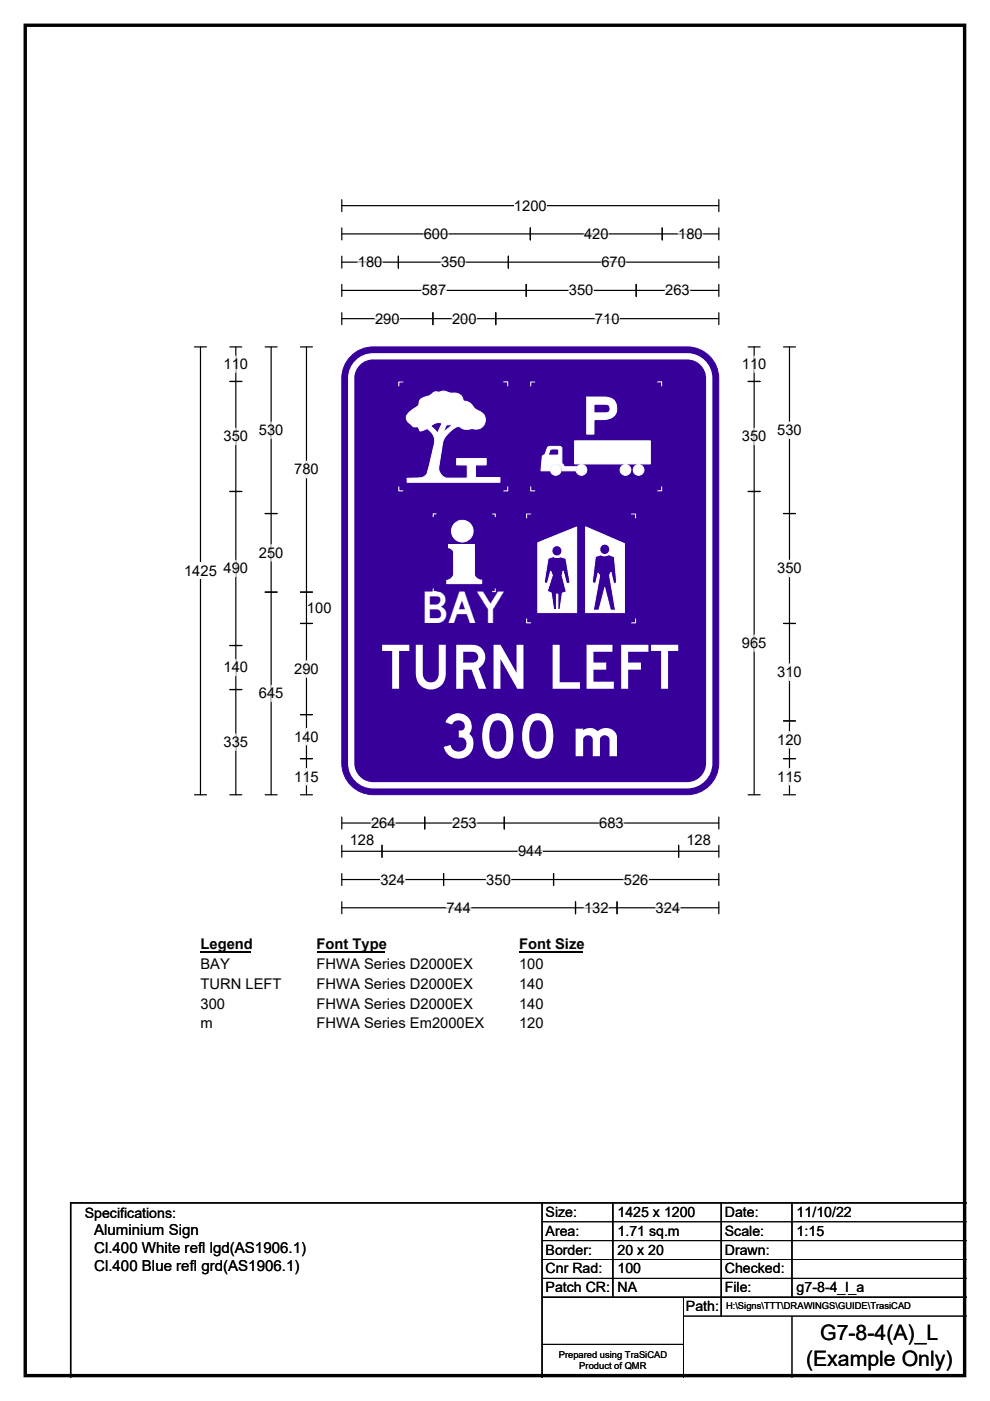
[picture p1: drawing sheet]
<svg xmlns="http://www.w3.org/2000/svg" width="210mm" height="297mm" viewBox="0 0 210 297" stroke-linecap="round" stroke-linejoin="round" font-family="sans-serif">
<path d="M5.4 5.4h199.2v286.3h-199.2z" fill="none" stroke="#000" stroke-width=".72"/>
<path d="M72.5 43.6h80M72.5 42.3v2.6M152.5 42.3v2.6" fill="none" stroke="#000" stroke-width=".25"/>
<path d="M109 41.9h7v3.5h-7z" fill="#fff"/>
<g fill="none" stroke="#000" stroke-width=".25">
<path d="M72.5 49.6h80M72.5 48.3v2.6M72.5 54.3v2.6M72.5 55.6h80M84.5 54.3v2.6M107.8 54.3v2.6M112.5 48.3v2.6M140.5 48.3v2.6M152.5 48.3v2.6M152.5 54.3v2.6M41.3 73.6h2.5M42.5 73.6v94.9"/>
<path d="M72.5 60.3v2.5M72.5 66.3v2.5M72.5 61.6h80M72.5 67.6h80M91.8 66.3v2.5M105.2 66.3v2.5M111.6 60.3v2.5M134.9 60.3v2.5M152.5 60.3v2.5M152.5 66.3v2.5M41.3 168.5h2.5M72.5 173.2v2.6"/>
<path d="M72.5 179.2v2.6M72.5 174.5h80M81 179.2v2.6M90.1 173.2v2.6M107 173.2v2.6M143.9 179.2v2.6M152.5 173.2v2.6M152.5 179.2v2.6M72.5 185.2v2.5M72.5 191.2v2.5M72.5 180.5h80M72.5 186.5h80"/>
<path d="M72.5 192.5h80M94.1 185.2v2.5M117.4 185.2v2.5M122.1 191.2v2.5M130.9 191.2v2.5M152.5 185.2v2.5M152.5 191.2v2.5"/>
</g>
<g fill="none" stroke="#fff" stroke-width=".25">
<path d="M75.9 55.6h5.2M89.9 49.6h5.2M93.6 55.6h5.2M123.9 49.6h5.2M127.6 55.6h5.2M143.8 49.6h5.3M79.5 67.6h5.3M89.5 61.6h5.2M95.9 67.6h5.2M120.7 61.6h5.2M126.2 67.6h5.2M141.1 61.6h5.2"/>
<path d="M78.7 174.5h5.2M95.9 174.5h5.2M127.1 174.5h5.2M80.7 186.5h5.2M94.7 192.5h5.2M103.1 186.5h5.3M109.9 180.5h5.2M123.9 192.5h5.2M132.3 186.5h5.2M139.1 192.5h5.2"/>
</g>
<path d="M39.1 119.3h6.9v3.5h-6.9z" fill="#fff"/>
<g fill="none" stroke="#000" stroke-width=".25">
<path d="M48.7 73.6h2.6M50 73.6v94.9M56.2 73.6h2.6M57.5 73.6v94.9M63.7 73.6h2.6M65 73.6v94.9M158.7 73.6h2.5M160 73.6v94.9M166.2 73.6h2.5M167.4 73.6v94.9M48.7 80.9h2.6M158.7 80.9h2.5"/>
<path d="M48.7 104.2h2.6M56.2 108.9h2.6M158.7 104.2h2.5M166.2 108.9h2.5M48.7 136.9h2.6M56.2 125.5h2.6M63.7 125.5h2.6M63.7 132.2h2.6M166.2 132.2h2.5M48.7 146.2h2.6M63.7 151.5h2.6M166.2 152.8h2.5"/>
<path d="M48.7 168.5h2.6M56.2 168.5h2.6M63.7 168.5h2.6M63.7 160.8h2.6M158.7 168.5h2.5M166.2 168.5h2.5M166.2 160.8h2.5"/>
</g>
<g fill="none" stroke="#fff" stroke-width=".25">
<path d="M50 75.5v3.5M160 75.5v3.5M50 90.8v3.5M57.5 89.5v3.5M65 97.8v3.5M160 90.8v3.5M167.4 89.5v3.5M50 118.8v3.5M57.5 115.5v3.5M167.4 118.8v3.5M50 139.8v3.5M160 134.6v3.5"/>
<path d="M50 155.6v3.5M57.5 145.3v3.5M65 140.1v3.5M65 154.4v3.5M167.4 140.8v3.5M167.4 155.1v3.5M65 162.9v3.5M167.4 162.9v3.5"/>
</g>
<path d="M42.5 198.5h10.8v3.5h-10.8z" fill="#fff"/>
<path d="M42.5 201.8h10.8" fill="none" stroke="#000" stroke-width=".32"/>
<path d="M67.1 198.5h14.5v3.5h-14.5z" fill="#fff"/>
<path d="M67.1 201.8h14.5" fill="none" stroke="#000" stroke-width=".32"/>
<path d="M110.1 198.5h13.5v3.5h-13.5z" fill="#fff"/>
<path d="M110.1 201.8h13.5" fill="none" stroke="#000" stroke-width=".32"/>
<g fill="#fff">
<path d="M42.5 202.6h6.2v3.5h-6.2z"/>
<path d="M67.1 202.6h33.1v3.5h-33.1z"/>
<path d="M110.1 202.6h5.2v3.5h-5.2z"/>
<path d="M42.5 206.8h17.1v3.5h-17.1z"/>
<path d="M67.1 206.8h33.1v3.5h-33.1z"/>
<path d="M110.1 206.8h5.2v3.5h-5.2z"/>
<path d="M42.5 211h5.2v3.5h-5.2z"/>
<path d="M67.1 211h33.1v3.5h-33.1z"/>
<path d="M110.1 211h5.2v3.5h-5.2z"/>
<path d="M42.5 215.2h2.6v3.5h-2.6z"/>
<path d="M67.1 215.2h35.5v3.5h-35.5z"/>
<path d="M110.1 215.2h5.2v3.5h-5.2z"/>
</g>
<path d="M74.8 75.2a6.6 6.6 0 0 1 4.3-1.6h66.7a6.7 6.7 0 0 1 6.6 6.6v81.6a6.7 6.7 0 0 1-6.6 6.7h-66.7a6.7 6.7 0 0 1-6.6-6.7v-81.6a6.6 6.6 0 0 1 2.3-5z" fill-rule="evenodd" fill="#37009b" stroke="#37009b" stroke-width=".21"/>
<path d="M75.6 77.2a4.6 4.6 0 0 1 3.5-1.7h66.7a4.7 4.7 0 0 1 4.6 4.7v81.6a4.7 4.7 0 0 1-4.6 4.7h-66.7a4.7 4.7 0 0 1-4.6-4.7v-81.6a4.6 4.6 0 0 1 1.1-3z" fill="none" stroke="#fff" stroke-width="1.3"/>
<path d="M89.2 84.6l-.3 .6a1.27 1.27 0 0 1-1 1.4l-.5 .3a1.78 1.78 0 0 0-1.1 2.2l1.4 1.3 .9 .1 .5 .9 .6-.2a.92 .92 0 0 1 1.6 .3 3.3 3.3 0 0 1 .5 3.8l-.9 4.1-.5 1.2-.5 .5-.6 .2-2.9 .1v.9h19.6v-1.1h-5.2v-2.6h2.3v-1.4h-6.2v1.4h2.2v2.8l-4.5-.1-.6-.3-.7-.9-.3-1 .9-5.4 .6-1.2 1.4-1.4 1.1-.6h.6l.9 .5 1.9-.1a1.99 1.99 0 0 0 2.5-1.4 1.99 1.99 0 0 0-1.5-2.4l-1-.9a2.19 2.19 0 0 0-1.6-1.1l-.5-.1-.1-.1a1.85 1.85 0 0 0-2.3-1.5l-1.7-.5-1 .2h-.9l-1.2 .8-1.3 .4zM91.3 90.3l.9 .8 .6 .8 1-2.2-1.1-.1zM94.7 90.1l1.3-.1-2.1 1.8z" fill-rule="evenodd" fill="#fff"/>
<path d="M85.4 81h-.8v.8M89.2 84.6l.6-.3 1.3-.4 1.2-.8h.9l1-.2 1.4 .5a2.67 2.67 0 0 1 2.1 .4l.4 .7 .2 .5 .5 .1a2.19 2.19 0 0 1 1.6 1.1l.8 .8a2.08 2.08 0 0 1 1.2 3.4 2.09 2.09 0 0 1-2.1 .5l-1.8 .1-.9-.5h-.6l-1.1 .6-1.4 1.4-.6 1.2-.9 5.4 .3 1.1 .7 .8 .6 .3 4.5 .1v-2.8h-2.2v-1.4h6.2v1.4h-2.3v2.6h5.2v1.1h-19.6v-.9l2.9-.1 .9-.4a6.1 6.1 0 0 0 1-2.9l.7-3a3.1 3.1 0 0 0-1.3-4.1l-1.5 .5-.5-.9-.9-.1-.9-.7a1.38 1.38 0 0 1 .1-2.4l.6-.5a1.94 1.94 0 0 0 1.4-1.5zM91.3 90.3l1.4-.7 1.1 .1-1 2.2-.6-.8zM94.7 90.1l1.3-.1-2.1 1.8zM106.8 81h.9v.8M84.6 103.2v.9h.8M107.7 103.2v.9h-.9" fill="none" stroke="#fff" stroke-width=".21"/>
<path d="M124.4 84.2h3.8a2.4 2.4 0 0 1 2.6 2.4 2.4 2.4 0 0 1-2.7 2.3l-2.1 .1v3h-1.6zM126 85.7v1.8h2.6l.5-.1 .2-.3v-.9l-.4-.4zM122.2 99.6a1.13 1.13 0 0 0 2.2 0 1.13 1.13 0 0 0-2.2 0zM116.7 99.6a1.15 1.15 0 0 0 2.3 0 1.15 1.15 0 0 0-2.3 0zM131.5 99.6a1.15 1.15 0 0 0 2.3 0 1.15 1.15 0 0 0-2.3 0zM134.3 99.6a1.15 1.15 0 0 0 2.3 0 1.15 1.15 0 0 0-2.3 0zM121.9 93.5v4.9h16v-4.9zM116.2 94.8l.5-.2h2l.4 .2 .1 3.5 .5 .7h2.6l-.3 .8h-2.8a1.34 1.34 0 0 0-1.3-1.4 1.34 1.34 0 0 0-1.3 1.4h-1.9l.3-3.1 .6-.3zM116.8 95.3l1.6-.1 .1 1.2-.3 .1h-1.8l-.1-.2z" fill-rule="evenodd" fill="#fff"/>
<g fill="none" stroke="#fff" stroke-width=".21">
<path d="M113.4 81h-.8v.9M116.2 94.8l.5-.2h2l.4 .2 .1 3.5 .5 .7h2.6l-.3 .8h-2.8a1.34 1.34 0 0 0-1.3-1.4 1.34 1.34 0 0 0-1.3 1.4h-1.9l.3-3.1 .6-.3zM116.7 95.3l.3-.1 1.4 .1 .1 1.1-.3 .1h-1.8l-.1-.2zM121.9 93.5h16v4.9h-16zM124.4 84.2h3.8a2.4 2.4 0 0 1 2.6 2.4 2.4 2.4 0 0 1-2.7 2.3l-2.1 .1v3h-1.6zM126 85.7l2.9 .1 .4 .4v.9l-.2 .3-.5 .1h-2.6zM139.5 81h.8v.8M112.6 103.2v.9h.8M140.3 103.2v.9h-.8"/>
<circle cx="117.9" cy="99.6" r="1.14"/>
<circle cx="123.3" cy="99.6" r="1.13"/>
<circle cx="132.7" cy="99.6" r="1.14"/>
<circle cx="135.4" cy="99.6" r="1.14"/>
</g>
<path d="M114.1 115.1v14.8h8.2v-18.2zM124.2 111.7l8.2 3.6v14.6h-8.2zM117 116.8a1.1 1.1 0 0 0 2.2 0 1.1 1.1 0 0 0-2.2 0zM127.2 116.5a1.08 1.08 0 0 0 2.1 0 1.08 1.08 0 0 0-2.1 0zM116.2 118.4l-.8 5.1 .7 .2 .7-2.6 .4 .9-1.1 3.4 .8 .3 .5 3.6h.6v-3.3h.3v3.3h.5l.5-3.5 .8-.3-.9-3.5 .2-.9 .8 2.7 .7-.2-.9-5.2-1.1-.4-.7 .2-.9-.2zM126.3 118l1.1-.4 .9 .3 .9-.3 1.1 .4 .5 5.6-.6 .2-.6-2.4-.3 .5 1.3 7.5h-1.1l-1.2-4.8-1.3 4.8h-1.2l1.4-7.4-.3-.5-.6 2.2-.7-.2z" fill-rule="evenodd" fill="#fff"/>
<g fill="none" stroke="#fff" stroke-width=".21">
<path d="M112.6 109h-.9v.8M114.1 115.1l8.2-3.4v18.2h-8.2zM116.2 118.4l1.1-.4 .9 .2 .7-.2 1.1 .4 .9 5.2-.7 .2-.8-2.7-.2 .9 .9 3.5-.8 .3-.5 3.5h-.5v-3.3h-.3v3.3h-.6l-.5-3.6-.8-.3 1.1-3.4-.4-.9-.7 2.6-.7-.2zM124.2 111.7l8.2 3.6v14.6h-8.2zM126.3 118l1.1-.4 .9 .3 .9-.3 1.1 .4 .5 5.6-.6 .2-.6-2.4-.3 .5 1.3 7.5h-1.1l-1.2-4.8-1.3 4.8h-1.2l1.4-7.4-.3-.5-.6 2.2-.7-.2zM133.9 109h.9v.8M111.7 131.2v.9h.9M134.8 131.2v.9h-.9"/>
<circle cx="118.1" cy="116.8" r="1.08"/>
<circle cx="128.3" cy="116.5" r="1.08"/>
</g>
<path d="M95.8 112.6a2.29 2.29 0 0 0 4.5 0 2.29 2.29 0 0 0-4.5 0zM95.1 115.4h5.5v6.6l.7 .7 .9 .3v.7h-7.4v-.7l.5-.1a1.63 1.63 0 0 0 .9-1.2v-4.8l-.3-.4-.8-.4z" fill-rule="evenodd" fill="#fff"/>
<g fill="none" stroke="#fff" stroke-width=".21">
<path d="M92.5 108.9h-.6v.7M95.1 115.4h5.5v6.6l.7 .7 .9 .3v.7h-7.4v-.7l.5-.1a1.63 1.63 0 0 0 .9-1.2v-4.8l-.3-.4-.8-.4zM104.4 109h.7v.6M91.9 124.8v.6h.6M105.1 124.8v.6h-.7"/>
<circle cx="98.1" cy="112.6" r="2.29"/>
</g>
<path d="M115 255v37M130 255v20M153 255v24M168 255v20M205 255h-190v37M115 275h90" fill="none" stroke="#000" stroke-width=".3"/>
<path d="M115 259h90M115 263h90M115 267h90M115 271h90M145 279h60M145 275v17M168 279v13M115 285h30" fill="none" stroke="#000" stroke-width=".21"/>
<g font-size="12.9" fill="#fff">
<text x="80.8" y="146">TURN LEFT</text>
<text x="92.4" y="160.7">300</text>
</g>
<text font-size="11.1" fill="#fff" x="120.5" y="160.3">m</text>
<text font-size="9.3" fill="#fff" x="89.3" y="132.1">BAY</text>
<g font-size="4.5">
<text x="174" y="284.2">G7-8-4(A)_L</text>
<text x="171" y="289.6">(Example Only)</text>
</g>
<g font-size="3.2">
<text x="20" y="261.9">Aluminium Sign</text>
<text x="20" y="265.7">Cl.400 White refl lgd(AS1906.1)</text>
<text x="20" y="269.6">Cl.400 Blue refl grd(AS1906.1)</text>
</g>
<g font-size="3.1">
<text x="109" y="44.7">1200</text>
<text x="89.9" y="50.7">600</text>
<text x="123.9" y="50.7">420</text>
<text x="143.8" y="50.7">180</text>
<text x="75.9" y="56.6">180</text>
<text x="93.6" y="56.6">350</text>
<text x="127.6" y="56.6">670</text>
<text x="89.5" y="62.6">587</text>
<text x="120.7" y="62.6">350</text>
<text x="141.1" y="62.6">263</text>
<text x="79.5" y="68.6">290</text>
<text x="95.9" y="68.6">200</text>
<text x="126.2" y="68.6">710</text>
<text x="47.4" y="78.3">110</text>
<text x="157.4" y="78.3">110</text>
<text x="47.4" y="93.6">350</text>
<text x="54.9" y="92.3">530</text>
<text x="157.4" y="93.6">350</text>
<text x="164.8" y="92.3">530</text>
<text x="62.4" y="100.6">780</text>
<text x="54.9" y="118.3">250</text>
<text x="39.1" y="122.1">1425</text>
<text x="47.4" y="121.6">490</text>
<text x="164.8" y="121.6">350</text>
<text x="65.1" y="129.9">100</text>
<text x="157.4" y="137.4">965</text>
<text x="47.4" y="142.6">140</text>
<text x="62.4" y="142.9">290</text>
<text x="164.8" y="143.6">310</text>
<text x="54.9" y="148.1">645</text>
<text x="47.4" y="158.4">335</text>
<text x="62.4" y="157.2">140</text>
<text x="164.8" y="157.9">120</text>
<text x="62.4" y="165.7">115</text>
<text x="164.8" y="165.7">115</text>
<text x="74.2" y="179.1">128</text>
<text x="78.7" y="175.6">264</text>
<text x="95.9" y="175.6">253</text>
<text x="127.1" y="175.6">683</text>
<text x="145.6" y="179.1">128</text>
<text x="109.9" y="181.5">944</text>
<text x="80.7" y="187.5">324</text>
<text x="103.1" y="187.5">350</text>
<text x="132.3" y="187.5">526</text>
<text x="94.7" y="193.5">744</text>
<text x="123.9" y="193.5">132</text>
<text x="139.1" y="193.5">324</text>
<text x="42.5" y="201.3">Legend</text>
<text x="67.1" y="201.3">Font Type</text>
<text x="110.1" y="201.3">Font Size</text>
<text x="42.5" y="205.4">BAY</text>
<text x="42.5" y="209.6">TURN LEFT</text>
<text x="67.1" y="205.4">FHWA Series D2000EX</text>
<text x="67.1" y="209.6">FHWA Series D2000EX</text>
<text x="110.1" y="205.4">100</text>
<text x="110.1" y="209.6">140</text>
<text x="42.5" y="213.8">300</text>
<text x="67.1" y="213.8">FHWA Series D2000EX</text>
<text x="110.1" y="213.8">140</text>
<text x="42.5" y="218">m</text>
<text x="67.1" y="218">FHWA Series Em2000EX</text>
<text x="110.1" y="218">120</text>
</g>
<g font-size="3">
<text x="115.7" y="258">Size:</text>
<text x="131" y="258">1425 x 1200</text>
<text x="153.7" y="258">Date:</text>
<text x="169" y="258">11/10/22</text>
<text x="18" y="258.2">Specifications:</text>
<text x="115.7" y="262">Area:</text>
<text x="131" y="262">1.71 sq.m</text>
<text x="153.7" y="262">Scale:</text>
<text x="169" y="262">1:15</text>
<text x="115.7" y="266">Border:</text>
<text x="115.7" y="270">Cnr Rad:</text>
<text x="131" y="266">20 x 20</text>
<text x="131" y="270">100</text>
<text x="153.7" y="266">Drawn:</text>
<text x="153.7" y="270">Checked:</text>
<text x="115.7" y="274">Patch CR:</text>
<text x="131" y="274">NA</text>
<text x="153.7" y="274">File:</text>
<text x="169" y="274">g7-8-4_l_a</text>
<text x="145.5" y="278">Path:</text>
</g>
<g font-size="2">
<text x="154" y="277.6">H:\Signs\TTT\DRAWINGS\GUIDE\TrasiCAD</text>
<text x="118.5" y="287.8">Prepared using TraSiCAD</text>
<text x="122.9" y="290.2">Product of QMR</text>
</g>
</svg>
